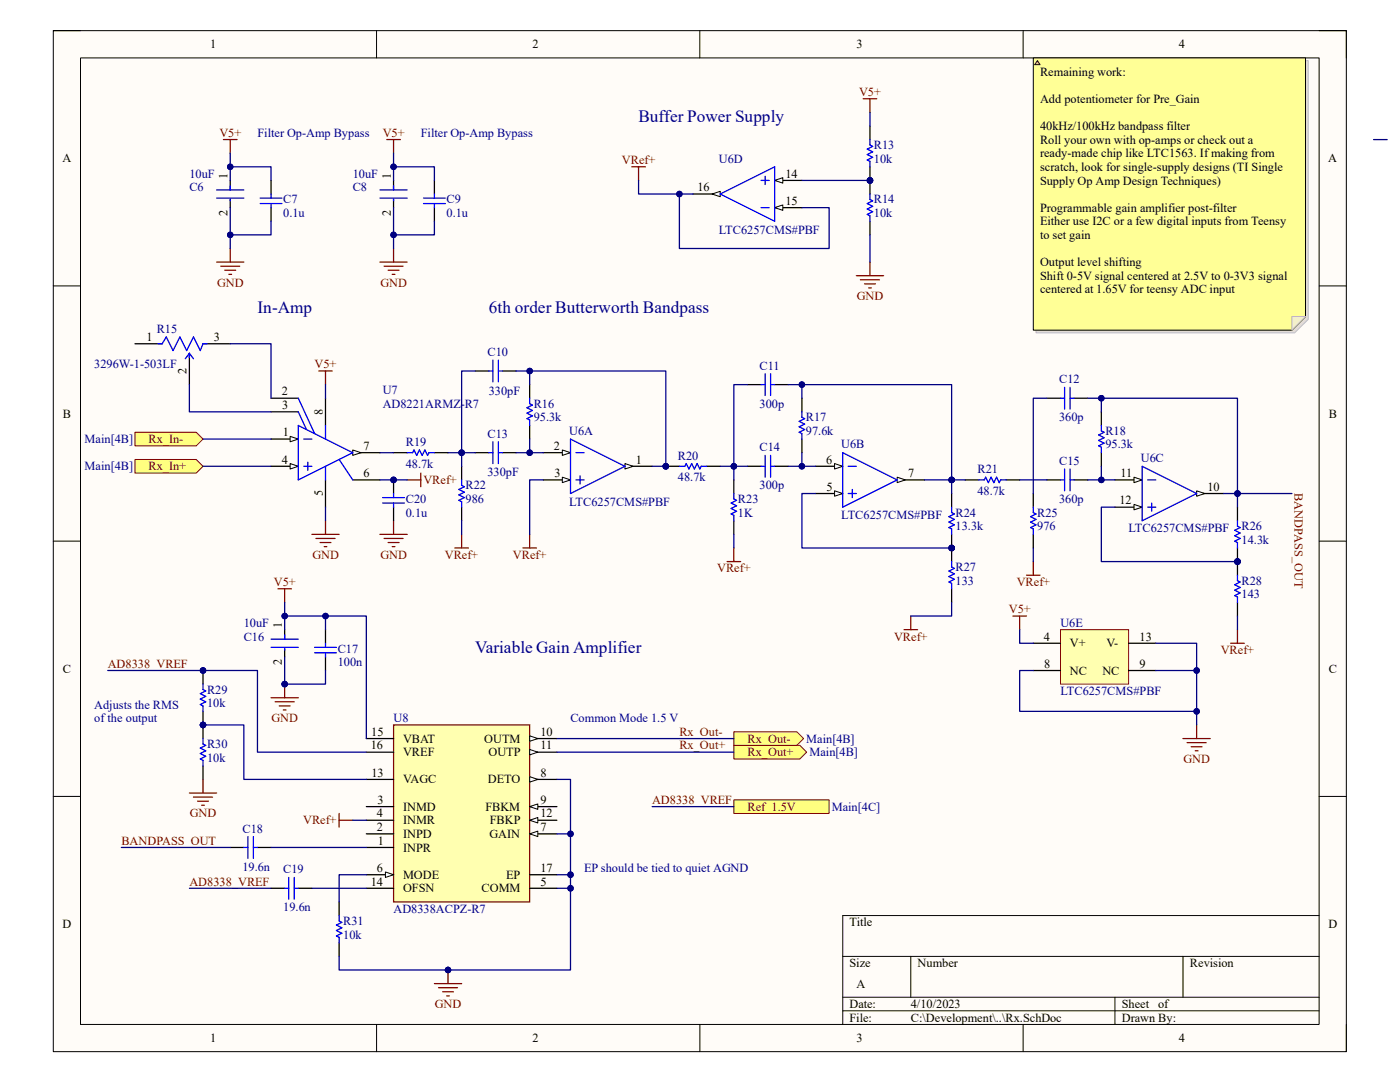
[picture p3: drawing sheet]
<svg xmlns="http://www.w3.org/2000/svg" width="279mm" height="216mm" viewBox="0 0 279 216" stroke-linecap="round" stroke-linejoin="round" font-family="sans-serif">
<path d="M10.6 6.1h258.1v203.7h-258.1z" fill-rule="evenodd" fill="#fffcf8"/>
<path d="M10.6 6.1h258.1v203.7h-258.1z" fill="none" stroke="#000" stroke-width=".2"/>
<path d="M16.1 11.6h247.2v192.8h-247.2z" fill-rule="evenodd" fill="#fffcf8"/>
<g fill="none" stroke="#000" stroke-width=".2">
<path d="M10.6 6.1h5.5M16.1 11.6h247.2v192.8h-247.2zM75.1 6.1v5.4M139.7 6.1v5.5M204.2 6.1v5.5M263.3 6.1h5.4v5.5M10.6 57h5.5M263.3 57.1h5.4M10.6 108h5.5M263.3 108h5.4M10.6 158.9h5.5M263.3 158.9h5.4"/>
<path d="M168.2 190.8h95.1M168.2 199h95.1M181.8 190.8v8.2M222.5 199v5.4M236.1 190.8v8.2M263.3 182.7h-95.1v21.7M75.2 204.4v5.4M139.7 204.4v5.4M168.2 201.7h95.1M204.2 204.4v5.4M268.7 204.4v5.4"/>
</g>
<path d="M26.9 91.7h12.3l1.3 1.3-1.3 1.4h-12.3z" fill-rule="evenodd" fill="#ffff80"/>
<path d="M26.9 91.7h12.3l1.3 1.3-1.3 1.4h-12.3z" fill="none" stroke="#800000" stroke-width=".2"/>
<path d="M26.9 86.3h12.3l1.3 1.3-1.3 1.4h-12.3z" fill-rule="evenodd" fill="#ffff80"/>
<path d="M26.9 86.3h12.3l1.3 1.3-1.3 1.4h-12.3z" fill="none" stroke="#800000" stroke-width=".2"/>
<path d="M146.5 148.7h13.1l1.4 1.4-1.4 1.3h-13.1z" fill-rule="evenodd" fill="#ffff80"/>
<path d="M146.5 148.7h13.1l1.4 1.4-1.4 1.3h-13.1z" fill="none" stroke="#800000" stroke-width=".2"/>
<path d="M44.6 27.8h2.7M45.9 27.8v2.8M43.2 52.3h5.5M44 53.1h3.8M44.9 53.9h2.1M45.7 54.7h.5M45.9 49.6v2.7" fill="none" stroke="#800000" stroke-width=".25"/>
<path d="M54.1 87.6h5.4" fill="none" stroke="#000" stroke-width=".25"/>
<path d="M57.9 87.1l1.6 .5-1.6 .6z" fill="#f8fcff"/>
<path d="M57.9 87.1l1.6 .5-1.6 .6z" fill="none" stroke="#000" stroke-width=".2"/>
<path d="M54.1 79.5h5.4M54.1 82.2h5.4M54.1 93h5.4" fill="none" stroke="#000" stroke-width=".25"/>
<path d="M57.9 92.5l1.6 .5-1.6 .6z" fill="#f8fcff"/>
<path d="M57.9 92.5l1.6 .5-1.6 .6z" fill="none" stroke="#000" stroke-width=".2"/>
<path d="M65 79.5v5.4M70.4 90.3h5.4" fill="none" stroke="#000" stroke-width=".25"/>
<path d="M70.4 89.8l1.6 .5-1.6 .6z" fill="#f8fcff"/>
<path d="M70.4 89.8l1.6 .5-1.6 .6z" fill="none" stroke="#000" stroke-width=".2"/>
<path d="M54.1 36v2.7M54.1 41.4v2.7M26.9 68.6h5.5M37.8 71.3v5.4M40.5 68.6h5.4M65 95.8v5.4M70.4 95.8h5.4M124.7 93h5.5" fill="none" stroke="#000" stroke-width=".25"/>
<g fill="none" stroke="#00f" stroke-width=".25">
<path d="M51.9 39.5h4.4M54.1 38.7v.8M51.9 40.6h4.4M54.1 40.6v.8M31.5 68.6h.9l.8-1.4 1.3 2.8 1.4-2.8 1.4 2.8 1.3-2.8 1.4 2.8 .5-1.4h.8M37.8 70.5l-.8 1.1M37.8 70.5l.8 1.1M37.8 70.5v.8M59.5 79.5l3.3 7M59.5 82.2l1.7 3.5M59.5 84.9l10.9 5.4-10.9 5.5zM60.6 87.6h1.6"/>
<path d="M60.6 93h1.6M61.4 92.2v1.7M65 84.9v2.7M65 93v2.8M67.7 91.7l2.7 4.1"/>
</g>
<path d="M63.6 74h2.7M65 74v2.7M81.3 95.8h2.7M84 94.4v2.7M62.2 106.6h5.5M63.1 107.4h3.8M63.9 108.3h2.2M64.7 109.1h.5M65 103.9v2.7" fill="none" stroke="#800000" stroke-width=".25"/>
<path d="M124.7 92.5l1.7 .5-1.7 .6z" fill="#f8fcff"/>
<path d="M124.7 92.5l1.7 .5-1.7 .6z" fill="none" stroke="#000" stroke-width=".2"/>
<path d="M108.4 95.8h5.5" fill="none" stroke="#000" stroke-width=".25"/>
<path d="M112.2 95.2l1.7 .6-1.7 .5z" fill="#f8fcff"/>
<path d="M112.2 95.2l1.7 .6-1.7 .5z" fill="none" stroke="#000" stroke-width=".2"/>
<path d="M108.4 90.3h5.5" fill="none" stroke="#000" stroke-width=".25"/>
<path d="M112.2 89.8l1.7 .5-1.7 .6z" fill="#f8fcff"/>
<path d="M112.2 89.8l1.7 .5-1.7 .6z" fill="none" stroke="#000" stroke-width=".2"/>
<path d="M113.9 87.6l10.8 5.4-10.8 5.5zM114.9 90.3h1.7M114.9 95.8h1.7M115.8 94.9v1.7" fill="none" stroke="#00f" stroke-width=".25"/>
<path d="M179 95.8h5.5" fill="none" stroke="#000" stroke-width=".25"/>
<path d="M179 95.2l1.7 .6-1.7 .5z" fill="#f8fcff"/>
<path d="M179 95.2l1.7 .6-1.7 .5z" fill="none" stroke="#000" stroke-width=".2"/>
<path d="M162.8 98.5h5.4" fill="none" stroke="#000" stroke-width=".25"/>
<path d="M166.6 97.9l1.6 .6-1.6 .5z" fill="#f8fcff"/>
<path d="M166.6 97.9l1.6 .6-1.6 .5z" fill="none" stroke="#000" stroke-width=".2"/>
<path d="M162.8 93h5.4" fill="none" stroke="#000" stroke-width=".25"/>
<path d="M166.6 92.5l1.6 .5-1.6 .6z" fill="#f8fcff"/>
<path d="M166.6 92.5l1.6 .5-1.6 .6z" fill="none" stroke="#000" stroke-width=".2"/>
<path d="M168.2 90.3l10.8 5.5-10.8 5.4zM169.3 93h1.6M169.3 98.5h1.6M170.1 97.7v1.6" fill="none" stroke="#00f" stroke-width=".25"/>
<path d="M238.8 98.5h5.4" fill="none" stroke="#000" stroke-width=".25"/>
<path d="M238.8 97.9l1.6 .6-1.6 .5z" fill="#f8fcff"/>
<path d="M238.8 97.9l1.6 .6-1.6 .5z" fill="none" stroke="#000" stroke-width=".2"/>
<path d="M222.5 101.2h5.4" fill="none" stroke="#000" stroke-width=".25"/>
<path d="M226.3 100.6l1.6 .6-1.6 .5z" fill="#f8fcff"/>
<path d="M226.3 100.6l1.6 .6-1.6 .5z" fill="none" stroke="#000" stroke-width=".2"/>
<path d="M222.5 95.8h5.4" fill="none" stroke="#000" stroke-width=".25"/>
<path d="M226.3 95.2l1.6 .6-1.6 .5z" fill="#f8fcff"/>
<path d="M226.3 95.2l1.6 .6-1.6 .5z" fill="none" stroke="#000" stroke-width=".2"/>
<path d="M227.9 93l10.9 5.5-10.9 5.4zM229 95.8h1.7M229 101.2h1.7M229.8 100.4v1.6" fill="none" stroke="#00f" stroke-width=".25"/>
<path d="M138.3 38.7h5.4" fill="none" stroke="#000" stroke-width=".25"/>
<path d="M142.1 38.7l1.6-.5v1.1z" fill="#f8fcff"/>
<path d="M142.1 38.7l1.6-.5v1.1z" fill="none" stroke="#000" stroke-width=".2"/>
<path d="M154.6 36h5.4" fill="none" stroke="#000" stroke-width=".25"/>
<path d="M154.6 36l1.6-.5v1z" fill="#f8fcff"/>
<path d="M154.6 36l1.6-.5v1z" fill="none" stroke="#000" stroke-width=".2"/>
<path d="M154.6 41.4h5.4" fill="none" stroke="#000" stroke-width=".25"/>
<path d="M154.6 41.4l1.6-.5v1.1z" fill="#f8fcff"/>
<path d="M154.6 41.4l1.6-.5v1.1z" fill="none" stroke="#000" stroke-width=".2"/>
<path d="M143.7 38.7l10.9-5.4v10.8zM151.9 36h1.6M152.7 35.2v1.6M151.9 41.4h1.6" fill="none" stroke="#00f" stroke-width=".25"/>
<path d="M211.6 125.6h13.6v10.9h-13.6z" fill-rule="evenodd" fill="#ffffb0"/>
<path d="M211.6 125.6h13.6v10.9h-13.6z" fill="none" stroke="#800000" stroke-width=".2"/>
<g fill="none" stroke="#000" stroke-width=".25">
<path d="M94.8 74h2.8M100.3 74h2.7M105.7 76.7v2.8M149.2 76.7h2.7M154.6 76.7h2.7M160 79.5v2.7M78.5 90.3h2.8M86.7 90.3h2.7M92.1 93v2.8M94.8 90.3h2.8M100.3 90.3h2.7M105.7 84.9v2.7"/>
<path d="M149.2 93h2.7M154.6 93h2.7M160 87.6v2.7M92.1 101.2v2.7M206.2 128.4h5.4M206.2 133.8h5.4M225.2 128.4h5.5M225.2 133.8h5.5"/>
</g>
<g fill="none" stroke="#00f" stroke-width=".25">
<path d="M97.6 74h.8M98.4 71.9v4.3M99.5 71.9v4.3M99.5 74h.8M105.7 79.5v1l.6 .3-1.1 .6 1.1 .5-1.1 .5 1.1 .6-1.1 .5 .5 .3v1.1M151.9 76.7h.8M152.7 74.6v4.3M153.8 74.6v4.3M153.8 76.7h.8M81.3 90.3h1l.3-.5 .6 1.1 .5-1.1 .5 1.1 .6-1.1 .5 1.1 .3-.6h1.1M92.1 95.8v1l.6 .3-1.1 .6 1.1 .5-1.1 .5 1.1 .6-1.1 .5 .5 .3v1.1M97.6 90.3h.8"/>
<path d="M98.4 88.2v4.3M99.5 90.3h.8M99.5 88.2v4.3M151.9 93h.8M152.7 90.9v4.3M153.8 90.9v4.3M153.8 93h.8M160 82.2v1.1l.6 .2-1.1 .6 1.1 .5-1.1 .6 1.1 .5-1.1 .6 .5 .2v1.1"/>
</g>
<path d="M90.8 109.3h2.7M92.1 106.6v2.7M104.4 109.3h2.7M105.7 106.6v2.7" fill="none" stroke="#800000" stroke-width=".25"/>
<circle cx="132.9" cy="93" r=".54" fill="#000080"/>
<circle cx="132.9" cy="93" r=".54" fill="none" stroke="#000080" stroke-width=".2"/>
<path d="M132.9 93h2.7M141 93h2.7" fill="none" stroke="#000" stroke-width=".25"/>
<circle cx="132.9" cy="93" r=".54" fill="#000080"/>
<circle cx="132.9" cy="93" r=".54" fill="none" stroke="#000080" stroke-width=".2"/>
<path d="M135.6 93h1.1l.2-.5 .6 1.1 .5-1.1 .6 1.1 .5-1.1 .6 1.1 .2-.6h1.1M146.5 98.5v1.1l.5 .2-1.1 .6 1.1 .5-1.1 .6 1.1 .5-1.1 .6 .6 .2v1.1" fill="none" stroke="#00f" stroke-width=".25"/>
<path d="M146.5 95.8v2.7M146.5 103.9v2.7" fill="none" stroke="#000" stroke-width=".25"/>
<path d="M145.1 112.1h2.7M146.5 109.3v2.8" fill="none" stroke="#800000" stroke-width=".25"/>
<circle cx="189.9" cy="109.3" r=".54" fill="#000080"/>
<circle cx="189.9" cy="109.3" r=".54" fill="none" stroke="#000080" stroke-width=".2"/>
<path d="M189.9 98.5v2.7M189.9 106.6v2.7" fill="none" stroke="#000" stroke-width=".25"/>
<circle cx="189.9" cy="109.3" r=".54" fill="#000080"/>
<circle cx="189.9" cy="109.3" r=".54" fill="none" stroke="#000080" stroke-width=".2"/>
<path d="M189.9 101.2v1.1l.6 .3-1.1 .5 1.1 .5-1.1 .6 1.1 .5-1.1 .6 .5 .2v1.1" fill="none" stroke="#00f" stroke-width=".25"/>
<path d="M180.4 125.6h2.7M181.8 122.9v2.7" fill="none" stroke="#800000" stroke-width=".25"/>
<circle cx="189.9" cy="109.3" r=".54" fill="#000080"/>
<circle cx="189.9" cy="109.3" r=".54" fill="none" stroke="#000080" stroke-width=".2"/>
<path d="M189.9 109.3v2.8" fill="none" stroke="#000" stroke-width=".25"/>
<circle cx="189.9" cy="109.3" r=".54" fill="#000080"/>
<circle cx="189.9" cy="109.3" r=".54" fill="none" stroke="#000080" stroke-width=".2"/>
<path d="M208.9 79.5h2.7M214.4 79.5h2.7M192.6 95.8h2.7M200.8 95.8h2.7M206.2 98.5v2.7M208.9 95.8h2.7M214.4 95.8h2.7M219.8 82.2v2.7M219.8 90.3v2.7M189.9 117.5v2.7M206.2 106.6v2.7" fill="none" stroke="#000" stroke-width=".25"/>
<path d="M211.6 79.5h.9M212.5 77.3v4.3M213.6 77.3v4.3M213.6 79.5h.8M195.3 95.8h1.1l.3-.6 .6 1.1 .5-1.1 .5 1.1 .6-1.1 .5 1.1 .3-.5h1.1M211.6 95.8h.9M212.5 93.6v4.3M213.6 93.6v4.3M213.6 95.8h.8M219.8 84.9v1.1l.5 .3-1 .5 1 .5-1 .6 1 .5-1 .6 .5 .2v1.1M189.9 112.1v1l.6 .3-1.1 .6 1.1 .5-1.1 .6 1.1 .5-1.1 .5 .5 .3v1.1M206.2 101.2v1.1l.6 .3-1.1 .5 1.1 .5-1.1 .6 1.1 .5-1.1 .6 .5 .2v1.1" fill="none" stroke="#00f" stroke-width=".25"/>
<path d="M204.9 114.8h2.7M206.2 112.1v2.7M245.6 128.4h2.7M247 125.6v2.8" fill="none" stroke="#800000" stroke-width=".25"/>
<circle cx="247" cy="112.1" r=".54" fill="#000080"/>
<circle cx="247" cy="112.1" r=".54" fill="none" stroke="#000080" stroke-width=".2"/>
<path d="M247 101.2v2.7M247 109.3v2.8" fill="none" stroke="#000" stroke-width=".25"/>
<circle cx="247" cy="112.1" r=".54" fill="#000080"/>
<circle cx="247" cy="112.1" r=".54" fill="none" stroke="#000080" stroke-width=".2"/>
<path d="M247 103.9v1.1l.5 .3-1.1 .5 1.1 .6-1.1 .5 1.1 .5-1.1 .6 .6 .3v1" fill="none" stroke="#00f" stroke-width=".25"/>
<circle cx="247" cy="112.1" r=".54" fill="#000080"/>
<circle cx="247" cy="112.1" r=".54" fill="none" stroke="#000080" stroke-width=".2"/>
<path d="M247 112.1v2.7" fill="none" stroke="#000" stroke-width=".25"/>
<circle cx="247" cy="112.1" r=".54" fill="#000080"/>
<circle cx="247" cy="112.1" r=".54" fill="none" stroke="#000080" stroke-width=".2"/>
<path d="M247 120.2v2.7" fill="none" stroke="#000" stroke-width=".25"/>
<path d="M247 114.8v1.1l.5 .2-1.1 .6 1.1 .5-1.1 .6 1.1 .5-1.1 .6 .6 .2v1.1" fill="none" stroke="#00f" stroke-width=".25"/>
<path d="M202.1 122.9h2.8M203.5 122.9v2.7M236.1 147.4h5.4M236.9 148.2h3.8M237.7 149h2.2M238.5 149.8h.6M238.8 144.7v2.7" fill="none" stroke="#800000" stroke-width=".25"/>
<circle cx="173.6" cy="36" r=".54" fill="#000080"/>
<circle cx="173.6" cy="36" r=".54" fill="none" stroke="#000080" stroke-width=".2"/>
<path d="M173.6 36v2.7" fill="none" stroke="#000" stroke-width=".25"/>
<circle cx="173.6" cy="36" r=".54" fill="#000080"/>
<circle cx="173.6" cy="36" r=".54" fill="none" stroke="#000080" stroke-width=".2"/>
<path d="M173.6 44.2v2.7" fill="none" stroke="#000" stroke-width=".25"/>
<path d="M173.6 38.7v1.1l.6 .3-1.1 .5 1.1 .6-1.1 .5 1.1 .5-1.1 .6 .5 .3v1.1" fill="none" stroke="#00f" stroke-width=".25"/>
<circle cx="173.6" cy="36" r=".54" fill="#000080"/>
<circle cx="173.6" cy="36" r=".54" fill="none" stroke="#000080" stroke-width=".2"/>
<path d="M173.6 25.1v2.8M173.6 33.3v2.7" fill="none" stroke="#000" stroke-width=".25"/>
<circle cx="173.6" cy="36" r=".54" fill="#000080"/>
<circle cx="173.6" cy="36" r=".54" fill="none" stroke="#000080" stroke-width=".2"/>
<path d="M173.6 27.9v1l.6 .3-1.1 .5 1.1 .6-1.1 .5 1.1 .6-1.1 .5 .5 .3v1.1" fill="none" stroke="#00f" stroke-width=".25"/>
<path d="M172.3 19.7h2.7M173.6 19.7v2.7M126.1 33.3h2.7M127.4 33.3v2.7M170.9 55h5.4M171.7 55.8h3.8M172.5 56.6h2.2M173.3 57.5h.6M173.6 52.3v2.7" fill="none" stroke="#800000" stroke-width=".25"/>
<path d="M78.5 144.7h27.2v35.3h-27.2z" fill-rule="evenodd" fill="#ffffb0"/>
<path d="M78.5 144.7h27.2v35.3h-27.2z" fill="none" stroke="#800000" stroke-width=".25"/>
<path d="M105.7 155.5h5.4M105.7 177.2h5.4" fill="none" stroke="#000" stroke-width=".25"/>
<path d="M105.7 155l1.6 .5-1.6 .6z" fill="#f8fcff"/>
<path d="M105.7 155l1.6 .5-1.6 .6z" fill="none" stroke="#000" stroke-width=".2"/>
<path d="M105.7 174.5h5.4M105.7 161h5.4" fill="none" stroke="#000" stroke-width=".25"/>
<path d="M105.7 161l1.6-.6v1.1z" fill="#f8fcff"/>
<path d="M105.7 161l1.6-.6v1.1z" fill="none" stroke="#000" stroke-width=".2"/>
<path d="M105.7 163.7h5.4" fill="none" stroke="#000" stroke-width=".25"/>
<path d="M105.7 163.7l1.6-.6v1.1z" fill="#f8fcff"/>
<path d="M105.7 163.7l1.6-.6v1.1z" fill="none" stroke="#000" stroke-width=".2"/>
<path d="M105.7 166.4h5.4" fill="none" stroke="#000" stroke-width=".25"/>
<path d="M105.7 166.4l1.6-.6v1.1z" fill="#f8fcff"/>
<path d="M105.7 166.4l1.6-.6v1.1z" fill="none" stroke="#000" stroke-width=".2"/>
<path d="M73.1 161h5.4M73.1 163.7h5.4M73.1 166.4h5.4M73.1 169.1h5.4M73.1 174.5h5.4" fill="none" stroke="#000" stroke-width=".25"/>
<path d="M76.9 174l1.6 .5-1.6 .6z" fill="#f8fcff"/>
<path d="M76.9 174l1.6 .5-1.6 .6z" fill="none" stroke="#000" stroke-width=".2"/>
<path d="M105.7 147.4h5.4M73.1 177.2h5.4" fill="none" stroke="#000" stroke-width=".25"/>
<path d="M105.7 146.8l1.6 .6-1.6 .5z" fill="#f8fcff"/>
<path d="M105.7 146.8l1.6 .6-1.6 .5z" fill="none" stroke="#000" stroke-width=".2"/>
<path d="M105.7 150.1h5.4" fill="none" stroke="#000" stroke-width=".25"/>
<path d="M105.7 149.5l1.6 .6-1.6 .5z" fill="#f8fcff"/>
<path d="M105.7 149.5l1.6 .6-1.6 .5z" fill="none" stroke="#000" stroke-width=".2"/>
<path d="M73.1 155.5h5.4M73.1 147.4h5.4M73.1 150.1h5.4M45.9 169.1h2.8M51.4 169.1h2.7M54.1 177.2h2.7M59.5 177.2h2.8" fill="none" stroke="#000" stroke-width=".25"/>
<path d="M48.7 169.1h.8M49.5 166.9v4.4M50.6 166.9v4.4M50.6 169.1h.8M56.8 177.2h.8M57.6 175.1v4.3M58.7 175.1v4.3M58.7 177.2h.8" fill="none" stroke="#00f" stroke-width=".25"/>
<path d="M54.1 139.2h5.4M56.8 136.5v2.7M54.9 140h3.8M55.7 140.9h2.2M56.5 141.7h.6M67.7 162.3v2.7M67.7 163.7h2.7" fill="none" stroke="#800000" stroke-width=".25"/>
<circle cx="56.8" cy="136.5" r=".54" fill="#000080"/>
<circle cx="56.8" cy="136.5" r=".54" fill="none" stroke="#000080" stroke-width=".2"/>
<path d="M55.5 117.5h2.7M56.8 117.5v2.7" fill="none" stroke="#800000" stroke-width=".25"/>
<circle cx="40.5" cy="133.8" r=".54" fill="#000080"/>
<circle cx="40.5" cy="133.8" r=".54" fill="none" stroke="#000080" stroke-width=".2"/>
<circle cx="40.5" cy="144.7" r=".54" fill="#000080"/>
<circle cx="40.5" cy="144.7" r=".54" fill="none" stroke="#000080" stroke-width=".2"/>
<path d="M40.5 133.8v2.7" fill="none" stroke="#000" stroke-width=".25"/>
<circle cx="40.5" cy="133.8" r=".54" fill="#000080"/>
<circle cx="40.5" cy="133.8" r=".54" fill="none" stroke="#000080" stroke-width=".2"/>
<path d="M40.5 141.9v2.8" fill="none" stroke="#000" stroke-width=".25"/>
<circle cx="40.5" cy="144.7" r=".54" fill="#000080"/>
<circle cx="40.5" cy="144.7" r=".54" fill="none" stroke="#000080" stroke-width=".2"/>
<path d="M40.5 136.5v1.1l.6 .3-1.1 .5 1.1 .5-1.1 .6 1.1 .5-1.1 .6 .5 .3v1" fill="none" stroke="#00f" stroke-width=".25"/>
<circle cx="40.5" cy="144.7" r=".54" fill="#000080"/>
<circle cx="40.5" cy="144.7" r=".54" fill="none" stroke="#000080" stroke-width=".2"/>
<path d="M40.5 144.7v2.7" fill="none" stroke="#000" stroke-width=".25"/>
<circle cx="40.5" cy="144.7" r=".54" fill="#000080"/>
<circle cx="40.5" cy="144.7" r=".54" fill="none" stroke="#000080" stroke-width=".2"/>
<path d="M40.5 152.8v2.7M67.7 180v2.7M67.7 188.1v2.7" fill="none" stroke="#000" stroke-width=".25"/>
<path d="M40.5 147.4v1.1l.6 .2-1.1 .6 1.1 .5-1.1 .6 1.1 .5-1.1 .5 .5 .3v1.1M67.7 182.7v1.1l.5 .2-1.1 .6 1.1 .5-1.1 .6 1.1 .5-1.1 .6 .6 .2v1.1" fill="none" stroke="#00f" stroke-width=".25"/>
<path d="M37.8 158.2h5.4M38.6 159.1h3.8M39.4 159.9h2.2M40.5 155.5v2.7M40.2 160.7h.6M86.7 196.3h5.4M87.5 197.1h3.8M88.3 197.9h2.2M89.1 198.7h.6M89.4 193.5v2.8" fill="none" stroke="#800000" stroke-width=".25"/>
<circle cx="89.4" cy="193.5" r=".54" fill="#000080"/>
<circle cx="89.4" cy="193.5" r=".54" fill="none" stroke="#000080" stroke-width=".2"/>
<path d="M45.9 36v1.9M45.9 39.8v1.6M78.5 36v1.9M78.5 39.8v1.6M86.7 36v2.7M86.7 41.4v2.7M56.8 125.6v1.9M56.8 129.4v1.7M65 125.6v2.8M65 131.1v2.7" fill="none" stroke="#000" stroke-width=".25"/>
<g fill="none" stroke="#00f" stroke-width=".25">
<path d="M43.2 39.5h5.5M43.2 37.9h5.5M45.9 37.1v.8M45.9 39.8v.3M75.8 39.5h5.5M75.8 37.9h5.5M78.5 37.1v.8M78.5 39.8v.3M84.5 39.5h4.4M86.7 38.7v.8M84.5 40.6h4.4M86.7 40.6v.8"/>
<path d="M54.1 129.2h5.4M54.1 127.5h5.4M56.8 126.7v.8M56.8 129.4v.3M62.8 129.2h4.3M62.8 130.3h4.3M65 128.4v.8M65 130.3v.8"/>
</g>
<path d="M77.2 27.8h2.7M78.5 27.8v2.8M75.8 52.3h5.5M76.6 53.1h3.8M77.5 53.9h2.1M78.3 54.7h.5M78.5 49.6v2.7" fill="none" stroke="#800000" stroke-width=".25"/>
<path d="M146.5 159.6h19v2.7h-19z" fill-rule="evenodd" fill="#ffff80"/>
<path d="M146.5 159.6h19v2.7h-19z" fill="none" stroke="#800000" stroke-width=".2"/>
<path d="M146.5 146h12.5l1.4 1.4-1.4 1.3h-12.5z" fill-rule="evenodd" fill="#ffff80"/>
<path d="M146.5 146h12.5l1.4 1.4-1.4 1.3h-12.5z" fill="none" stroke="#800000" stroke-width=".2"/>
<path d="M75.8 106.6h5.5M76.6 107.4h3.8M77.5 108.3h2.1M78.3 109.1h.5M78.5 103.9v2.7" fill="none" stroke="#800000" stroke-width=".25"/>
<path d="M274.1 27.9h2.7M54.1 44.1v2.8h-8.2M37.8 76.7v5.5h16.3M45.9 68.6h8.2v10.9M40.5 87.6h13.6M40.5 93h13.6" fill="none" stroke="#000080" stroke-width=".25"/>
<circle cx="45.9" cy="46.9" r=".54" fill="#000080"/>
<circle cx="45.9" cy="46.9" r=".54" fill="none" stroke="#000080" stroke-width=".2"/>
<path d="M45.9 33.3h8.2v2.7" fill="none" stroke="#000080" stroke-width=".25"/>
<circle cx="45.9" cy="33.3" r=".54" fill="#000080"/>
<circle cx="45.9" cy="33.3" r=".54" fill="none" stroke="#000080" stroke-width=".2"/>
<path d="M45.9 30.6v5.4M65 76.7v2.8M75.8 90.3h2.7M65 101.2v2.7" fill="none" stroke="#000080" stroke-width=".25"/>
<circle cx="45.9" cy="33.3" r=".54" fill="#000080"/>
<circle cx="45.9" cy="33.3" r=".54" fill="none" stroke="#000080" stroke-width=".2"/>
<path d="M94.8 74h-2.7v16.3" fill="none" stroke="#000080" stroke-width=".25"/>
<circle cx="92.1" cy="90.3" r=".54" fill="#000080"/>
<circle cx="92.1" cy="90.3" r=".54" fill="none" stroke="#000080" stroke-width=".2"/>
<path d="M103 74h2.7v2.7" fill="none" stroke="#000080" stroke-width=".25"/>
<circle cx="105.7" cy="74" r=".54" fill="#000080"/>
<circle cx="105.7" cy="74" r=".54" fill="none" stroke="#000080" stroke-width=".2"/>
<path d="M105.7 87.6v2.7" fill="none" stroke="#000080" stroke-width=".25"/>
<circle cx="105.7" cy="90.3" r=".54" fill="#000080"/>
<circle cx="105.7" cy="90.3" r=".54" fill="none" stroke="#000080" stroke-width=".2"/>
<path d="M92.1 90.3v2.7" fill="none" stroke="#000080" stroke-width=".25"/>
<circle cx="92.1" cy="90.3" r=".54" fill="#000080"/>
<circle cx="92.1" cy="90.3" r=".54" fill="none" stroke="#000080" stroke-width=".2"/>
<path d="M108.4 95.8h-2.7v10.8M157.3 93h5.5M92.1 103.9v2.7" fill="none" stroke="#000080" stroke-width=".25"/>
<circle cx="160" cy="93" r=".54" fill="#000080"/>
<circle cx="160" cy="93" r=".54" fill="none" stroke="#000080" stroke-width=".2"/>
<path d="M149.2 76.7h-2.7v16.3" fill="none" stroke="#000080" stroke-width=".25"/>
<circle cx="146.5" cy="93" r=".54" fill="#000080"/>
<circle cx="146.5" cy="93" r=".54" fill="none" stroke="#000080" stroke-width=".2"/>
<path d="M160 90.3v2.7" fill="none" stroke="#000080" stroke-width=".25"/>
<circle cx="160" cy="93" r=".54" fill="#000080"/>
<circle cx="160" cy="93" r=".54" fill="none" stroke="#000080" stroke-width=".2"/>
<path d="M146.5 93v2.8" fill="none" stroke="#000080" stroke-width=".25"/>
<circle cx="146.5" cy="93" r=".54" fill="#000080"/>
<circle cx="146.5" cy="93" r=".54" fill="none" stroke="#000080" stroke-width=".2"/>
<path d="M130.2 93h2.7M146.5 106.6v2.7" fill="none" stroke="#000080" stroke-width=".25"/>
<circle cx="132.9" cy="93" r=".54" fill="#000080"/>
<circle cx="132.9" cy="93" r=".54" fill="none" stroke="#000080" stroke-width=".2"/>
<path d="M105.7 74h27.2v19" fill="none" stroke="#000080" stroke-width=".25"/>
<circle cx="105.7" cy="74" r=".54" fill="#000080"/>
<circle cx="105.7" cy="74" r=".54" fill="none" stroke="#000080" stroke-width=".2"/>
<circle cx="132.9" cy="93" r=".54" fill="#000080"/>
<circle cx="132.9" cy="93" r=".54" fill="none" stroke="#000080" stroke-width=".2"/>
<path d="M162.8 98.5h-2.8v10.8h29.9" fill="none" stroke="#000080" stroke-width=".25"/>
<circle cx="189.9" cy="109.3" r=".54" fill="#000080"/>
<circle cx="189.9" cy="109.3" r=".54" fill="none" stroke="#000080" stroke-width=".2"/>
<path d="M89.4 90.3h5.4M189.9 120.2v2.7h-8.1" fill="none" stroke="#000080" stroke-width=".25"/>
<circle cx="92.1" cy="90.3" r=".54" fill="#000080"/>
<circle cx="92.1" cy="90.3" r=".54" fill="none" stroke="#000080" stroke-width=".2"/>
<path d="M143.7 93h5.5" fill="none" stroke="#000080" stroke-width=".25"/>
<circle cx="146.5" cy="93" r=".54" fill="#000080"/>
<circle cx="146.5" cy="93" r=".54" fill="none" stroke="#000080" stroke-width=".2"/>
<path d="M217.1 79.5h2.7v2.7" fill="none" stroke="#000080" stroke-width=".25"/>
<circle cx="219.8" cy="79.5" r=".54" fill="#000080"/>
<circle cx="219.8" cy="79.5" r=".54" fill="none" stroke="#000080" stroke-width=".2"/>
<path d="M208.9 79.5h-2.7v19M184.5 95.8h5.4M203.5 95.8h5.4M206.2 109.3v2.8" fill="none" stroke="#000080" stroke-width=".25"/>
<circle cx="189.9" cy="95.8" r=".54" fill="#000080"/>
<circle cx="189.9" cy="95.8" r=".54" fill="none" stroke="#000080" stroke-width=".2"/>
<path d="M160 76.7v2.8" fill="none" stroke="#000080" stroke-width=".25"/>
<circle cx="160" cy="76.7" r=".54" fill="#000080"/>
<circle cx="160" cy="76.7" r=".54" fill="none" stroke="#000080" stroke-width=".2"/>
<path d="M189.9 95.8v2.7" fill="none" stroke="#000080" stroke-width=".25"/>
<circle cx="189.9" cy="95.8" r=".54" fill="#000080"/>
<circle cx="189.9" cy="95.8" r=".54" fill="none" stroke="#000080" stroke-width=".2"/>
<path d="M189.9 95.8h2.7" fill="none" stroke="#000080" stroke-width=".25"/>
<circle cx="189.9" cy="95.8" r=".54" fill="#000080"/>
<circle cx="189.9" cy="95.8" r=".54" fill="none" stroke="#000080" stroke-width=".2"/>
<path d="M157.3 76.8h32.6v19" fill="none" stroke="#000080" stroke-width=".25"/>
<circle cx="160" cy="76.7" r=".54" fill="#000080"/>
<circle cx="160" cy="76.7" r=".54" fill="none" stroke="#000080" stroke-width=".2"/>
<circle cx="189.9" cy="95.8" r=".54" fill="#000080"/>
<circle cx="189.9" cy="95.8" r=".54" fill="none" stroke="#000080" stroke-width=".2"/>
<path d="M219.8 93v2.8h-2.7M247 122.9v2.7" fill="none" stroke="#000080" stroke-width=".25"/>
<circle cx="219.8" cy="95.8" r=".54" fill="#000080"/>
<circle cx="219.8" cy="95.8" r=".54" fill="none" stroke="#000080" stroke-width=".2"/>
<path d="M219.8 95.8h2.7" fill="none" stroke="#000080" stroke-width=".25"/>
<circle cx="219.8" cy="95.8" r=".54" fill="#000080"/>
<circle cx="219.8" cy="95.8" r=".54" fill="none" stroke="#000080" stroke-width=".2"/>
<path d="M219.8 79.5h27.2v19h-2.8" fill="none" stroke="#000080" stroke-width=".25"/>
<circle cx="247" cy="98.5" r=".54" fill="#000080"/>
<circle cx="247" cy="98.5" r=".54" fill="none" stroke="#000080" stroke-width=".2"/>
<circle cx="219.8" cy="79.5" r=".54" fill="#000080"/>
<circle cx="219.8" cy="79.5" r=".54" fill="none" stroke="#000080" stroke-width=".2"/>
<path d="M247 98.5v2.7" fill="none" stroke="#000080" stroke-width=".25"/>
<circle cx="247" cy="98.5" r=".54" fill="#000080"/>
<circle cx="247" cy="98.5" r=".54" fill="none" stroke="#000080" stroke-width=".2"/>
<path d="M222.5 101.2h-2.7v10.9h27.2" fill="none" stroke="#000080" stroke-width=".25"/>
<circle cx="247" cy="112.1" r=".54" fill="#000080"/>
<circle cx="247" cy="112.1" r=".54" fill="none" stroke="#000080" stroke-width=".2"/>
<path d="M206.2 133.8h-2.7v8.1h35.3v2.8" fill="none" stroke="#000080" stroke-width=".25"/>
<circle cx="238.8" cy="141.9" r=".54" fill="#000080"/>
<circle cx="238.8" cy="141.9" r=".54" fill="none" stroke="#000080" stroke-width=".2"/>
<path d="M230.7 133.8h8.1v8.1" fill="none" stroke="#000080" stroke-width=".25"/>
<circle cx="238.8" cy="141.9" r=".54" fill="#000080"/>
<circle cx="238.8" cy="141.9" r=".54" fill="none" stroke="#000080" stroke-width=".2"/>
<circle cx="238.8" cy="133.8" r=".54" fill="#000080"/>
<circle cx="238.8" cy="133.8" r=".54" fill="none" stroke="#000080" stroke-width=".2"/>
<path d="M230.7 128.4h8.1v5.4" fill="none" stroke="#000080" stroke-width=".25"/>
<circle cx="238.8" cy="133.8" r=".54" fill="#000080"/>
<circle cx="238.8" cy="133.8" r=".54" fill="none" stroke="#000080" stroke-width=".2"/>
<path d="M247 98.5h10.8M203.5 125.6v2.8h2.7" fill="none" stroke="#000080" stroke-width=".25"/>
<circle cx="247" cy="98.5" r=".54" fill="#000080"/>
<circle cx="247" cy="98.5" r=".54" fill="none" stroke="#000080" stroke-width=".2"/>
<path d="M160 36h13.6" fill="none" stroke="#000080" stroke-width=".25"/>
<circle cx="173.6" cy="36" r=".54" fill="#000080"/>
<circle cx="173.6" cy="36" r=".54" fill="none" stroke="#000080" stroke-width=".2"/>
<path d="M138.3 38.7h-2.7v10.9h29.9v-8.2h-5.5M173.6 22.4v2.7M173.6 46.9v5.4" fill="none" stroke="#000080" stroke-width=".25"/>
<circle cx="135.6" cy="38.7" r=".54" fill="#000080"/>
<circle cx="135.6" cy="38.7" r=".54" fill="none" stroke="#000080" stroke-width=".2"/>
<path d="M127.4 36v2.7h8.2" fill="none" stroke="#000080" stroke-width=".25"/>
<circle cx="135.6" cy="38.7" r=".54" fill="#000080"/>
<circle cx="135.6" cy="38.7" r=".54" fill="none" stroke="#000080" stroke-width=".2"/>
<path d="M56.8 125.6v-2.7h16.3v24.5M24.2 169.1h21.7M37.8 177.2h16.3M54.1 169.1h19M62.3 177.2h10.8M70.4 163.7h2.7" fill="none" stroke="#000080" stroke-width=".25"/>
<circle cx="65" cy="122.9" r=".54" fill="#000080"/>
<circle cx="65" cy="122.9" r=".54" fill="none" stroke="#000080" stroke-width=".2"/>
<circle cx="56.8" cy="122.9" r=".54" fill="#000080"/>
<circle cx="56.8" cy="122.9" r=".54" fill="none" stroke="#000080" stroke-width=".2"/>
<path d="M56.8 120.2v2.7" fill="none" stroke="#000080" stroke-width=".25"/>
<circle cx="56.8" cy="122.9" r=".54" fill="#000080"/>
<circle cx="56.8" cy="122.9" r=".54" fill="none" stroke="#000080" stroke-width=".2"/>
<path d="M21.5 133.8h29.9v16.3h21.7" fill="none" stroke="#000080" stroke-width=".25"/>
<circle cx="40.5" cy="133.8" r=".54" fill="#000080"/>
<circle cx="40.5" cy="133.8" r=".54" fill="none" stroke="#000080" stroke-width=".2"/>
<path d="M40.5 144.7h8.2v10.8h24.4" fill="none" stroke="#000080" stroke-width=".25"/>
<circle cx="40.5" cy="144.7" r=".54" fill="#000080"/>
<circle cx="40.5" cy="144.7" r=".54" fill="none" stroke="#000080" stroke-width=".2"/>
<path d="M73.1 174.5h-5.4v5.5M67.7 190.8v2.7h21.7" fill="none" stroke="#000080" stroke-width=".25"/>
<circle cx="89.4" cy="193.5" r=".54" fill="#000080"/>
<circle cx="89.4" cy="193.5" r=".54" fill="none" stroke="#000080" stroke-width=".2"/>
<path d="M111.1 177.2h2.8v16.3h-24.5" fill="none" stroke="#000080" stroke-width=".25"/>
<circle cx="89.4" cy="193.5" r=".54" fill="#000080"/>
<circle cx="89.4" cy="193.5" r=".54" fill="none" stroke="#000080" stroke-width=".2"/>
<circle cx="113.9" cy="177.2" r=".54" fill="#000080"/>
<circle cx="113.9" cy="177.2" r=".54" fill="none" stroke="#000080" stroke-width=".2"/>
<path d="M111.1 166.4h2.8v10.8" fill="none" stroke="#000080" stroke-width=".25"/>
<circle cx="113.9" cy="177.2" r=".54" fill="#000080"/>
<circle cx="113.9" cy="177.2" r=".54" fill="none" stroke="#000080" stroke-width=".2"/>
<circle cx="113.9" cy="174.5" r=".54" fill="#000080"/>
<circle cx="113.9" cy="174.5" r=".54" fill="none" stroke="#000080" stroke-width=".2"/>
<circle cx="113.9" cy="166.4" r=".54" fill="#000080"/>
<circle cx="113.9" cy="166.4" r=".54" fill="none" stroke="#000080" stroke-width=".2"/>
<path d="M111.1 155.5h2.8v10.9" fill="none" stroke="#000080" stroke-width=".25"/>
<circle cx="113.9" cy="166.4" r=".54" fill="#000080"/>
<circle cx="113.9" cy="166.4" r=".54" fill="none" stroke="#000080" stroke-width=".2"/>
<path d="M111.1 174.5h2.8" fill="none" stroke="#000080" stroke-width=".25"/>
<circle cx="113.9" cy="174.5" r=".54" fill="#000080"/>
<circle cx="113.9" cy="174.5" r=".54" fill="none" stroke="#000080" stroke-width=".2"/>
<path d="M65 122.9v2.7" fill="none" stroke="#000080" stroke-width=".25"/>
<circle cx="65" cy="122.9" r=".54" fill="#000080"/>
<circle cx="65" cy="122.9" r=".54" fill="none" stroke="#000080" stroke-width=".2"/>
<path d="M65 133.8v2.7h-8.2" fill="none" stroke="#000080" stroke-width=".25"/>
<circle cx="56.8" cy="136.5" r=".54" fill="#000080"/>
<circle cx="56.8" cy="136.5" r=".54" fill="none" stroke="#000080" stroke-width=".2"/>
<path d="M86.7 44.1v2.8h-8.2" fill="none" stroke="#000080" stroke-width=".25"/>
<circle cx="78.5" cy="46.9" r=".54" fill="#000080"/>
<circle cx="78.5" cy="46.9" r=".54" fill="none" stroke="#000080" stroke-width=".2"/>
<path d="M78.5 33.3h8.2v2.7" fill="none" stroke="#000080" stroke-width=".25"/>
<circle cx="78.5" cy="33.3" r=".54" fill="#000080"/>
<circle cx="78.5" cy="33.3" r=".54" fill="none" stroke="#000080" stroke-width=".2"/>
<path d="M103 90.3h5.4" fill="none" stroke="#000080" stroke-width=".25"/>
<circle cx="105.7" cy="90.3" r=".54" fill="#000080"/>
<circle cx="105.7" cy="90.3" r=".54" fill="none" stroke="#000080" stroke-width=".2"/>
<path d="M45.9 41.4v8.2M111.1 150.1h35.4" fill="none" stroke="#000080" stroke-width=".25"/>
<circle cx="45.9" cy="46.9" r=".54" fill="#000080"/>
<circle cx="45.9" cy="46.9" r=".54" fill="none" stroke="#000080" stroke-width=".2"/>
<path d="M56.8 131.1v5.4M130.2 161h16.3" fill="none" stroke="#000080" stroke-width=".25"/>
<circle cx="56.8" cy="136.5" r=".54" fill="#000080"/>
<circle cx="56.8" cy="136.5" r=".54" fill="none" stroke="#000080" stroke-width=".2"/>
<path d="M78.5 41.4v8.2M111.1 147.4h35.4" fill="none" stroke="#000080" stroke-width=".25"/>
<circle cx="78.5" cy="46.9" r=".54" fill="#000080"/>
<circle cx="78.5" cy="46.9" r=".54" fill="none" stroke="#000080" stroke-width=".2"/>
<path d="M78.5 30.6v5.4" fill="none" stroke="#000080" stroke-width=".25"/>
<circle cx="78.5" cy="33.3" r=".54" fill="#000080"/>
<circle cx="78.5" cy="33.3" r=".54" fill="none" stroke="#000080" stroke-width=".2"/>
<path d="M75.8 95.8h5.5" fill="none" stroke="#000080" stroke-width=".25"/>
<circle cx="78.5" cy="95.8" r=".54" fill="#000080"/>
<circle cx="78.5" cy="95.8" r=".54" fill="none" stroke="#000080" stroke-width=".2"/>
<circle cx="78.5" cy="95.8" r=".54" fill="#000080"/>
<circle cx="78.5" cy="95.8" r=".54" fill="none" stroke="#000080" stroke-width=".2"/>
<path d="M78.5 95.8v2.7M78.5 101.2v2.7" fill="none" stroke="#000" stroke-width=".25"/>
<circle cx="78.5" cy="95.8" r=".54" fill="#000080"/>
<circle cx="78.5" cy="95.8" r=".54" fill="none" stroke="#000080" stroke-width=".2"/>
<path d="M76.4 99.3h4.3M78.5 98.5v.8M76.4 100.4h4.3M78.5 100.4v.8" fill="none" stroke="#00f" stroke-width=".25"/>
<path d="M206.8 12.1h54.3v51.6l-2.7 2.7h-51.6z" fill-rule="evenodd" fill="#e0ddd7"/>
<path d="M206.8 12.1h54.3v51.6l-2.7 2.7h-51.6z" fill="none" stroke="#bfbdba" stroke-width=".2"/>
<path d="M206.2 11.6h54.3v51.6l-2.7 2.7h-51.6z" fill-rule="evenodd" fill="#ffff96"/>
<path d="M206.2 11.6h54.3v51.6l-2.7 2.7h-51.6z" fill="none" stroke="#000" stroke-width=".2"/>
<path d="M257.8 63.2h2.7l-2.7 2.7z" fill="#f2f0d8"/>
<path d="M257.8 63.2h2.7l-2.7 2.7z" fill="none" stroke="#bfbdba" stroke-width=".2"/>
<path d="M207 12.1l.6 .8h-1.1z" fill="#ffcc78"/>
<path d="M207 12.1l.6 .8h-1.1z" fill="none" stroke="#300" stroke-width=".2"/>
<g font-size="3.4" fill="#000080">
<text x="127.4" y="24.4">Buffer Power Supply</text>
<text x="51.4" y="62.4">In-Amp</text>
<text x="97.6" y="62.4">6th order Butterworth Bandpass</text>
<text x="94.8" y="130.3">Variable Gain Amplifier</text>
</g>
<g font-size="2.5">
<text x="42" y="9.7">1</text>
<text x="106.3" y="9.7">2</text>
<text x="170.9" y="9.7">3</text>
<text x="235.3" y="9.7">4</text>
<text x="207.6" y="15.1">Remaining work:</text>
<text x="207.6" y="20.5">Add potentiometer for Pre_Gain</text>
<text x="207.6" y="26">40kHz/100kHz bandpass filter</text>
<text x="207.6" y="28.7">Roll your own with op-amps or check out a</text>
<text x="12.5" y="32.4">A</text>
<text x="45.4" y="35.7" transform="rotate(-90 45.4 35.7)">1</text>
<text x="78" y="35.7" transform="rotate(-90 78 35.7)">1</text>
<text x="156.8" y="35.4">14</text>
<text x="207.6" y="31.4">ready-made chip like LTC1563. If making from</text>
<text x="207.6" y="34.1">scratch, look for single-supply designs (TI Single</text>
<text x="265.1" y="32.4">A</text>
<text x="139.2" y="38.2">16</text>
<text x="156.8" y="40.9">15</text>
<text x="207.6" y="36.8">Supply Op Amp Design Techniques)</text>
<text x="45.4" y="43.1" transform="rotate(-90 45.4 43.1)">2</text>
<text x="78" y="43.1" transform="rotate(-90 78 43.1)">2</text>
<text x="207.6" y="42.2">Programmable gain amplifier post-filter</text>
<text x="207.6" y="45">Either use I2C or a few digital inputs from Teensy</text>
<text x="207.6" y="47.7">to set gain</text>
<text x="207.6" y="53.1">Output level shifting</text>
<text x="207.6" y="55.8">Shift 0-5V signal centered at 2.5V to 0-3V3 signal</text>
<text x="207.6" y="58.5">centered at 1.65V for teensy ADC input</text>
<text x="29.3" y="68">1</text>
<text x="42.7" y="68">3</text>
<text x="37.3" y="74.6" transform="rotate(-90 37.3 74.6)">2</text>
<text x="12.6" y="83.3">B</text>
<text x="56.2" y="78.9">2</text>
<text x="56.3" y="81.6">3</text>
<text x="64.4" y="82.7" transform="rotate(-90 64.4 82.7)">8</text>
<text x="265.2" y="83.3">B</text>
<text x="56.4" y="87.1">1</text>
<text x="72.6" y="89.8">7</text>
<text x="110.5" y="89.8">2</text>
<text x="56.2" y="92.5">4</text>
<text x="72.6" y="95.2">6</text>
<text x="110.7" y="95.2">3</text>
<text x="126.9" y="92.5">1</text>
<text x="164.9" y="92.5">6</text>
<text x="181.2" y="95.2">7</text>
<text x="223.6" y="95.2">11</text>
<text x="64.4" y="99" transform="rotate(-90 64.4 99)">5</text>
<text x="164.9" y="97.9">5</text>
<text x="223.4" y="100.6">12</text>
<text x="241" y="97.9">10</text>
<text x="56.3" y="125.3" transform="rotate(-90 56.3 125.3)">1</text>
<text x="208.3" y="127.8">4</text>
<text x="213.5" y="129.2">V+</text>
<text x="220.8" y="129.2">V-</text>
<text x="227.4" y="127.8">13</text>
<text x="12.6" y="134.3">C</text>
<text x="56.3" y="132.8" transform="rotate(-90 56.3 132.8)">2</text>
<text x="208.4" y="133.2">8</text>
<text x="213.5" y="134.6">NC</text>
<text x="220" y="134.6">NC</text>
<text x="227.4" y="133.2">9</text>
<text x="265.2" y="134.3">C</text>
<text x="74" y="149.5">16</text>
<text x="74.1" y="146.8">15</text>
<text x="80.4" y="148.2">VBAT</text>
<text x="96.6" y="148.2">OUTM</text>
<text x="107.9" y="146.8">10</text>
<text x="107.9" y="149.5">11</text>
<text x="74.1" y="155">13</text>
<text x="80.4" y="150.9">VREF</text>
<text x="97.5" y="150.9">OUTP</text>
<text x="107.9" y="155">8</text>
<text x="75.4" y="160.4">3</text>
<text x="80.4" y="161.8">INMD</text>
<text x="80.4" y="156.3">VAGC</text>
<text x="96.9" y="161.8">FBKM</text>
<text x="97.4" y="156.3">DETO</text>
<text x="107.9" y="160.4">9</text>
<text x="75.2" y="163.1">4</text>
<text x="75.2" y="165.9">2</text>
<text x="80.4" y="164.5">INMR</text>
<text x="80.4" y="167.2">INPD</text>
<text x="97.7" y="167.2">GAIN</text>
<text x="97.7" y="164.5">FBKP</text>
<text x="107.9" y="163.1">12</text>
<text x="107.9" y="165.9">7</text>
<text x="75.2" y="174">6</text>
<text x="75.4" y="168.6">1</text>
<text x="80.4" y="169.9">INPR</text>
<text x="107.9" y="174">17</text>
<text x="74" y="176.7">14</text>
<text x="80.4" y="175.3">MODE</text>
<text x="80.4" y="178.1">OFSN</text>
<text x="96.1" y="178.1">COMM</text>
<text x="101" y="175.3">EP</text>
<text x="107.9" y="176.7">5</text>
<text x="12.5" y="185.2">D</text>
<text x="169.5" y="184.9">Title</text>
<text x="265.1" y="185.2">D</text>
<text x="169.5" y="193">Size</text>
<text x="170.9" y="197.1">A</text>
<text x="183.1" y="193">Number</text>
<text x="237.5" y="193">Revision</text>
<text x="169.5" y="201.2">Date:</text>
<text x="169.5" y="203.9">File:</text>
<text x="181.8" y="201.2">4/10/2023</text>
<text x="181.8" y="203.9">C:\Development\..\Rx.SchDoc</text>
<text x="223.9" y="203.9">Drawn By:</text>
<text x="223.9" y="201.2">Sheet</text>
<text x="231.1" y="201.2">of</text>
<text x="42" y="207.9">1</text>
<text x="106.3" y="207.9">2</text>
<text x="170.9" y="207.9">3</text>
<text x="235.3" y="207.9">4</text>
</g>
<g font-size="2.5" fill="#800000">
<text x="171.4" y="19.1">V5+</text>
<text x="43.8" y="27.3">V5+</text>
<text x="76.4" y="27.3">V5+</text>
<text x="124.1" y="32.7">VRef+</text>
<text x="43.3" y="57.2">GND</text>
<text x="75.9" y="57.2">GND</text>
<text x="171" y="59.9">GND</text>
<text x="62.8" y="73.5">V5+</text>
<text x="29.6" y="88.4">Rx_In-</text>
<text x="29.6" y="93.9">Rx_In+</text>
<text x="84.5" y="96.6">VRef+</text>
<text x="258.4" y="98.5" transform="rotate(90 258.4 98.5)">BANDPASS_OUT</text>
<text x="62.4" y="111.5">GND</text>
<text x="75.9" y="111.5">GND</text>
<text x="88.8" y="111.5">VRef+</text>
<text x="102.4" y="111.5">VRef+</text>
<text x="54.7" y="116.9">V5+</text>
<text x="143.1" y="114.2">VRef+</text>
<text x="202.9" y="116.9">VRef+</text>
<text x="201.3" y="122.4">V5+</text>
<text x="178.4" y="127.8">VRef+</text>
<text x="243.6" y="130.5">VRef+</text>
<text x="21.5" y="133.2">AD8338_VREF</text>
<text x="54.2" y="144.1">GND</text>
<text x="135.6" y="146.8">Rx_Out-</text>
<text x="135.6" y="149.5">Rx_Out+</text>
<text x="149.2" y="148.2">Rx_Out-</text>
<text x="149.2" y="150.9">Rx_Out+</text>
<text x="236.2" y="152.3">GND</text>
<text x="130.1" y="160.4">AD8338_VREF</text>
<text x="149.2" y="161.8">Ref_1.5V</text>
<text x="37.9" y="163.1">GND</text>
<text x="60.5" y="164.5">VRef+</text>
<text x="24.2" y="168.6">BANDPASS_OUT</text>
<text x="37.8" y="176.7">AD8338_VREF</text>
<text x="86.8" y="201.2">GND</text>
</g>
<g font-size="2.5" fill="#000080">
<text x="51.4" y="27.3">Filter Op-Amp Bypass</text>
<text x="84" y="27.3">Filter Op-Amp Bypass</text>
<text x="174.4" y="29.8">R13</text>
<text x="37.8" y="35.4">10uF</text>
<text x="70.4" y="35.4">10uF</text>
<text x="143.5" y="32.5">U6D</text>
<text x="174.4" y="32.5">10k</text>
<text x="37.8" y="38.2">C6</text>
<text x="56.5" y="40.6">C7</text>
<text x="70.4" y="38.2">C8</text>
<text x="89.1" y="40.6">C9</text>
<text x="174.4" y="40.6">R14</text>
<text x="56.5" y="43.3">0.1u</text>
<text x="89.1" y="43.3">0.1u</text>
<text x="143.5" y="46.6">LTC6257CMS#PBF</text>
<text x="174.4" y="43.3">10k</text>
<text x="31.3" y="66.4">R15</text>
<text x="97.3" y="71">C10</text>
<text x="18.8" y="73.5">3296W-1-503LF</text>
<text x="151.6" y="73.7">C11</text>
<text x="211.4" y="76.5">C12</text>
<text x="76.4" y="78.7">U7</text>
<text x="76.4" y="81.4">AD8221ARMZ-R7</text>
<text x="97.5" y="78.9">330pF</text>
<text x="106.5" y="81.4">R16</text>
<text x="151.6" y="81.4">300p</text>
<text x="16.9" y="88.4">Main[4B]</text>
<text x="81" y="89">R19</text>
<text x="97.3" y="87.3">C13</text>
<text x="106.5" y="84.1">95.3k</text>
<text x="113.6" y="86.8">U6A</text>
<text x="160.8" y="86.8">97.6k</text>
<text x="160.8" y="84.1">R17</text>
<text x="167.9" y="89.5">U6B</text>
<text x="211.4" y="84.1">360p</text>
<text x="220.6" y="89.5">95.3k</text>
<text x="220.6" y="86.8">R18</text>
<text x="16.9" y="93.9">Main[4B]</text>
<text x="81" y="93.3">48.7k</text>
<text x="97.3" y="95">330pF</text>
<text x="135.3" y="91.7">R20</text>
<text x="151.6" y="90">C14</text>
<text x="195.1" y="94.4">R21</text>
<text x="211.4" y="92.8">C15</text>
<text x="227.7" y="92.2">U6C</text>
<text x="81" y="100.4">C20</text>
<text x="92.9" y="100.4">986</text>
<text x="92.9" y="97.7">R22</text>
<text x="113.6" y="100.9">LTC6257CMS#PBF</text>
<text x="135.3" y="96">48.7k</text>
<text x="147.3" y="100.4">R23</text>
<text x="151.6" y="97.7">300p</text>
<text x="195.1" y="98.8">48.7k</text>
<text x="211.4" y="100.4">360p</text>
<text x="81" y="103.1">0.1u</text>
<text x="147.3" y="103.1">1K</text>
<text x="167.9" y="103.6">LTC6257CMS#PBF</text>
<text x="190.7" y="105.8">13.3k</text>
<text x="190.7" y="103.1">R24</text>
<text x="207" y="105.8">976</text>
<text x="207" y="103.1">R25</text>
<text x="225.2" y="106.1">LTC6257CMS#PBF</text>
<text x="247.8" y="105.8">R26</text>
<text x="190.7" y="114">R27</text>
<text x="247.8" y="108.5">14.3k</text>
<text x="190.7" y="116.7">133</text>
<text x="247.8" y="119.4">143</text>
<text x="247.8" y="116.7">R28</text>
<text x="48.6" y="125.1">10uF</text>
<text x="211.6" y="125.1">U6E</text>
<text x="48.6" y="127.8">C16</text>
<text x="67.4" y="130.3">C17</text>
<text x="67.4" y="133">100n</text>
<text x="18.8" y="141.4">Adjusts the RMS</text>
<text x="41.3" y="141.1">10k</text>
<text x="41.3" y="138.4">R29</text>
<text x="211.6" y="138.7">LTC6257CMS#PBF</text>
<text x="18.8" y="144.1">of the output</text>
<text x="41.3" y="149.3">R30</text>
<text x="78.5" y="144.1">U8</text>
<text x="113.8" y="144.1">Common Mode 1.5 V</text>
<text x="160.9" y="148.2">Main[4B]</text>
<text x="41.3" y="152">10k</text>
<text x="161.5" y="150.9">Main[4B]</text>
<text x="166" y="161.8">Main[4C]</text>
<text x="48.4" y="166.1">C18</text>
<text x="48.4" y="173.7">19.6n</text>
<text x="116.6" y="174">EP should be tied to quiet AGND</text>
<text x="56.5" y="174.2">C19</text>
<text x="56.5" y="181.9">19.6n</text>
<text x="68.5" y="184.6">R31</text>
<text x="78.5" y="182.2">AD8338ACPZ-R7</text>
<text x="68.5" y="187.3">10k</text>
</g>
</svg>
